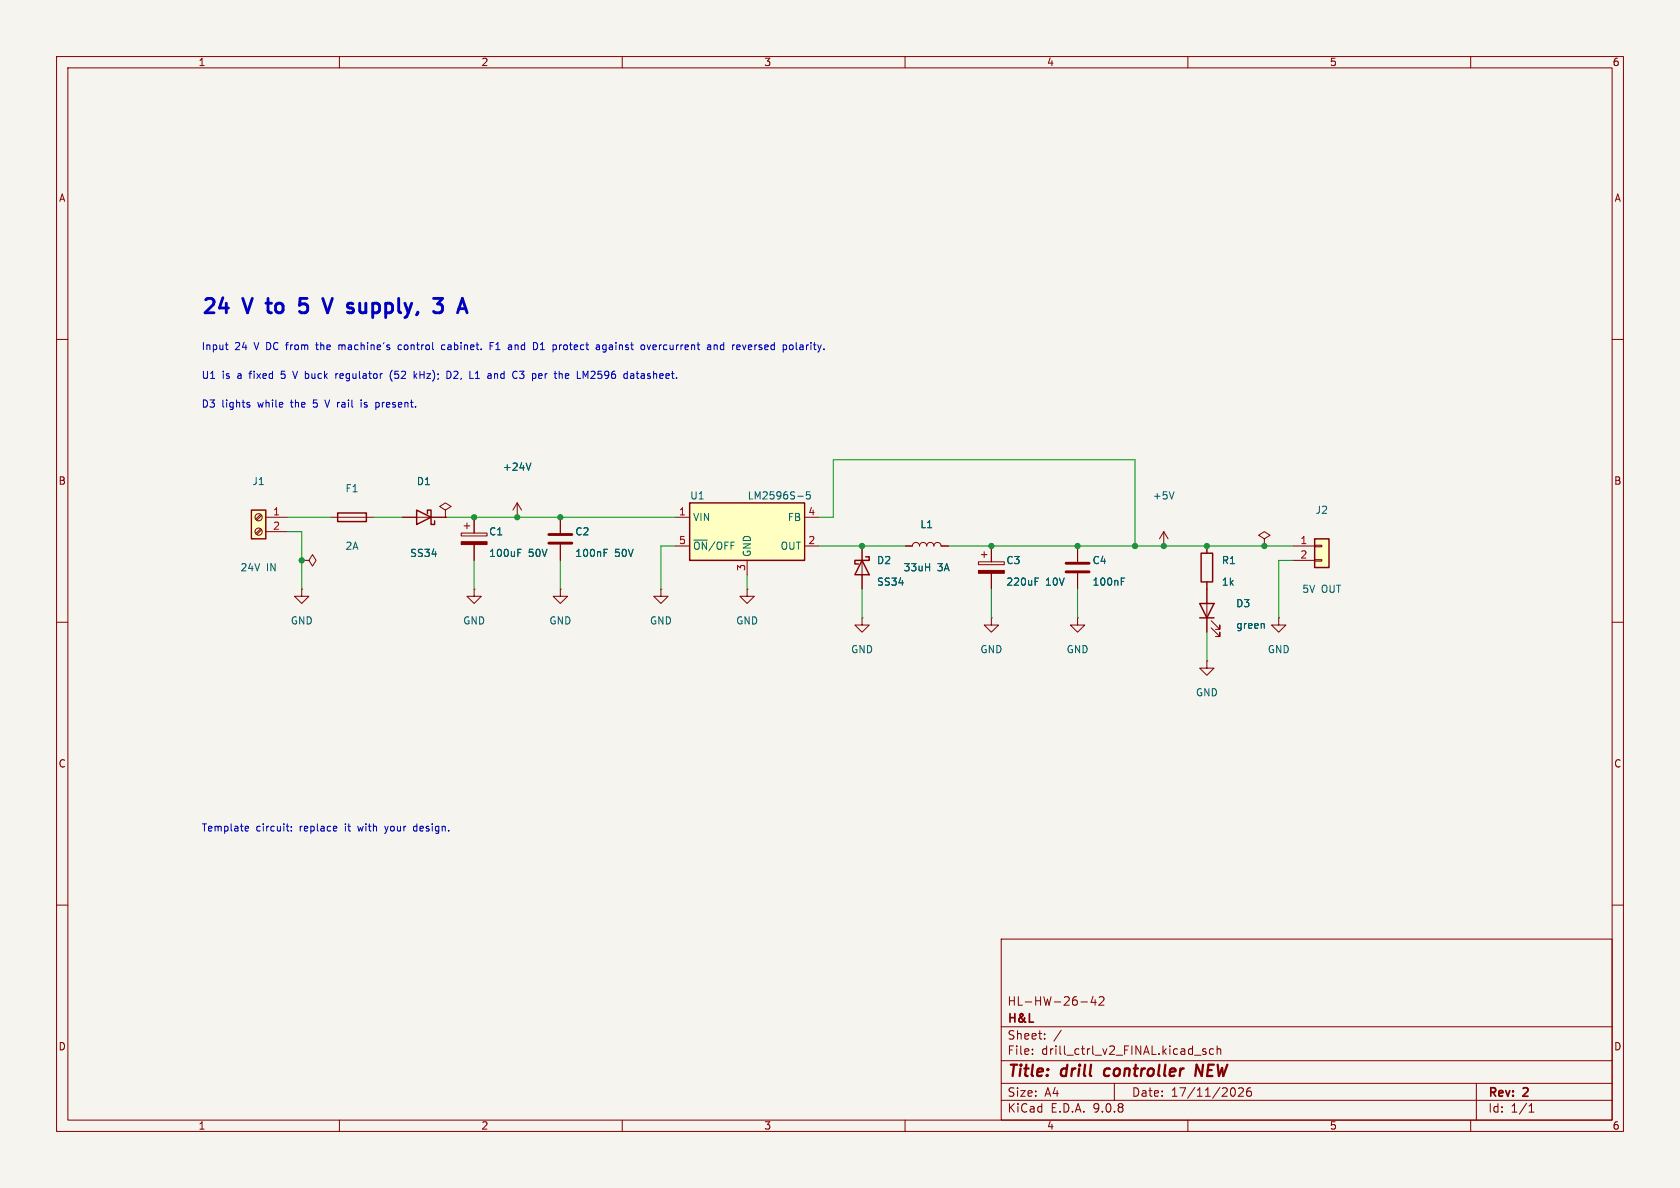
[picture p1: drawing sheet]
<svg xmlns="http://www.w3.org/2000/svg" width="297mm" height="210mm" viewBox="0 0 297 210" stroke-linecap="round" stroke-linejoin="round" font-family="sans-serif">
<path d="M0 0h297v210h-297z" fill="#f5f4ef" stroke="#f5f4ef" stroke-width=".18"/>
<g fill="none" stroke="#840000" stroke-width=".18">
<path d="M10 10h277v190h-277zM12 12h273v186h-273zM60 10v2M110 10v2M160 10v2M210 10v2M260 10v2M10 60h2M285 60h2M152.4 96.5v7.6M160 96.5h1.3a.64 .64 0 0 1 .6-.6 .64 .64 0 0 1 .7 .6 .64 .64 0 0 1 .6-.6 .64 .64 0 0 1 .6 .6 .64 .64 0 0 1 .7-.6 .64 .64 0 0 1 .6 .6 .64 .64 0 0 1 .6-.6 .64 .64 0 0 1 .7 .6h1.2M173 99.3h4.5v.5h-4.5z"/>
<path d="M173.5 98h1M174 97.5v1.1M175.3 96.5v2.8M190.5 96.5v2.8M205.7 96.5h.1M205.7 94l-.7 1.3M205.7 94l.8 1.3M205.7 94v2.5M213.4 96.5v1.3M10 110h2M152.4 109.2v1.3h1.3l-1.3 1.3-1.3-1.3h1.3M152.4 109.2h.1"/>
<path d="M175.3 109.2v1.3h1.2l-1.2 1.3-1.3-1.3h1.3M175.3 109.2h.1M175.3 101.3v2.8M190.5 109.2v1.3h1.3l-1.3 1.3-1.3-1.3h1.3M190.5 109.2h.1M190.5 101.3v2.8M213.4 116.8v1.3h1.2l-1.2 1.3-1.3-1.3h1.3M213.4 116.8h.1M213.4 102.9v8.9M214.1 111l1.5 1.5v-.7v.7h-.7M214.1 109.7l1.5 1.6v-.8v.8h-.7M226.1 109.2v1.3h1.2l-1.2 1.3-1.3-1.3h1.3"/>
<path d="M226.1 109.2h.1M285 110h2M10 160h2M177 166h108v32h-108zM191.1 177.1h1.1M193.2 176.1l-.3 1.1h.9M193.6 176.7v1M194.3 176.3l.6-.1 .2 .1 .1 .3-1 1.1h1M285 160h2M60 198v2M110 198v2M160 198v2"/>
<path d="M177 194.5h108M177 191.5h108M177 187.5h108M177 181.5h108M182.5 186.3v.1M182.5 185.5v.1M184.7 183.6v.1M184.7 182.8v.1M187.6 182.1l-1.3 2M197 191.5v3M210 198v2M211.2 186.5h1.1"/>
<path d="M213.2 185.5l-.4-.1-.2 .2 .1 .2 .5 .2v.3h-.6M214.5 185.5l-.4-.1-.3 .3v.4l.2 .2h.5M215.2 185.5l.2-.1 .3 .1 .1 .9M215.2 184.9v1.5M218 192.3a.94 .94 0 0 1 0 1.5M219 192.4l.5-.1 .2 .1 .1 .3-.9 1.1h.9M221.1 192.3a.59 .59 0 0 0-.7 .6v.6l.1 .2 .5 .1 .2-.1v-.5l-.1-.3h-.4l-.3 .3M260 198v2M261 191.5v6.5M270.3 196.6h.9M270.3 195.5l.4-.4v1.5"/>
</g>
<path d="M195.3 189.1l-.1 .7 .3 .4M211.3 190.2l.3-2 .8 2" fill="none" stroke="#840000" stroke-width=".4"/>
<path d="M207.6 86.9l-.5 1.3M183 102.8h.4M183 102.2h.6M198.2 102.8h.5M198.2 102.2h.6M223.4 110.3l.1 .8" fill="none" stroke="#006464" stroke-width=".18"/>
<path d="M152.4 99.1l1.3 2.5h-2.6zM153 98.4h.7v.7h-2.6v.6h.7M212.3 97.8h2.1v5.1h-2.1zM212.1 106.7h2.5l-1.2 2.5zM212.1 109.2h2.5" fill="none" stroke="#840000" stroke-width=".25"/>
<path d="M173 100.8h4.5v.5h-4.5z" fill="#840000" stroke="#840000" stroke-width=".18"/>
<path d="M188.5 99.6h4M188.5 101.1h4" fill="none" stroke="#840000" stroke-width=".51"/>
<path d="M232.4 95.3h2.5v5h-2.5z" fill="#ffffc2"/>
<path d="M232.4 95.3h2.5v5h-2.5z" fill="none" stroke="#840000" stroke-width=".25"/>
<g fill="none" stroke="#840000" stroke-width=".18">
<path d="M81.5 94.2h4.6v.5h-4.6zM82 93h1.1M82.5 92.5v1M83.8 91.4v2.8M83.8 96.3v2.8M91.4 91.4h.1M91.4 88.9l-.7 1.3M91.4 88.9l.8 1.3M91.4 88.9v2.5M99.1 91.4v2.8M99.1 96.3v2.8M223.5 95.3l1-.7-1-.6-1 .6 1 .7v1.2"/>
<path d="M223.5 96.5h.1M228.6 96.5h3.8M228.6 99.1h3.8M232.4 96.4h1.3v.2h-1.3zM232.4 98.9h1.3v.3h-1.3zM53.3 104.1v1.3h1.3l-1.3 1.3-1.2-1.3h1.2M53.3 104.1h.1M83.8 104.1v1.3h1.3l-1.3 1.3-1.3-1.3h1.3M83.8 104.1h.1M99.1 104.1v1.3h1.2l-1.2 1.3-1.3-1.3h1.3M99.1 104.1h.1M116.8 104.1v1.3h1.3l-1.3 1.3-1.2-1.3h1.2"/>
<path d="M116.8 104.1h.1"/>
</g>
<path d="M81.5 95.8h4.6v.5h-4.6z" fill="#840000" stroke="#840000" stroke-width=".18"/>
<path d="M91.6 97.7h.4M91.6 97.1h.6M93.9 81.9l-.5 1.2M106.8 97.7h.4M106.8 97.1h.6" fill="none" stroke="#006464" stroke-width=".18"/>
<path d="M97 94.5h4.1M97 96h4.1" fill="none" stroke="#840000" stroke-width=".51"/>
<path d="M121.9 88.9h20.3v10.2h-20.3z" fill="#ffffc2"/>
<path d="M59.7 90.7h5.1v1.5h-5.1zM121.9 88.9h20.3v10.2h-20.3z" fill="none" stroke="#840000" stroke-width=".25"/>
<path d="M53.3 99.1h1.3l.6-1.1 .7 1.1-.7 1-.6-1M53.3 99.1h.1M58.4 91.4h7.6M119.4 91.4h2.5M119.4 96.5h2.5M132.1 99.1v2.5M142.2 91.4h2.6M142.2 96.5h2.6" fill="none" stroke="#840000" stroke-width=".18"/>
<path d="M141 87.7h1M143.2 86.9h-.6l-.1 .6 .2-.1 .4 .1 .2 .2-.1 .4-.2 .1-.5-.1" fill="none" stroke="#006464" stroke-width=".18"/>
<path d="M44.4 90.2h2.6v5.1h-2.6z" fill="#ffffc2"/>
<path d="M44.4 90.2h2.6v5.1h-2.6zM73.7 90.2l2.5 1.2-2.5 1.3zM75.6 90.8v-.6h.6v2.5h.6v-.6" fill="none" stroke="#840000" stroke-width=".25"/>
<g fill="none" stroke="#840000" stroke-width=".18">
<path d="M46.1 90.9l-.9 .9M46.1 93.5l-.9 .8M46.3 91.1l-.9 .8M46.3 93.6l-.9 .9M47 91.4h3.8M47 94h3.8M71.1 91.4h7.6M78.7 90.2l1.1-.7-1.1-.6-1 .6 1 .7v1.2M78.7 91.4h.1M83.8 91.4v2.8M83.8 96.3v2.8M91.4 91.4h.1"/>
<path d="M99.1 91.4v2.8M99.1 96.3v2.8M152.4 96.5v2.6M160 96.5h1.3M166.4 96.5h1.2M175.3 96.5v2.8M190.5 96.5v2.8M213.4 96.5v1.3M132.1 104.1v1.3h1.2l-1.2 1.3-1.3-1.3h1.3M132.1 104.1h.1M152.4 101.6v2.5M175.3 101.3v2.8"/>
<path d="M190.5 101.3v2.8M213.4 102.9v3.8M213.4 109.2v2.6"/>
<circle cx="45.7" cy="91.4" r=".63"/>
<circle cx="45.7" cy="94" r=".63"/>
</g>
<g fill="none" stroke="#009600" stroke-width=".18">
<path d="M50.8 91.4h7.6M50.8 94h2.5v10.1M66 91.4h5.1M78.7 91.4h40.7M83.8 99.1v5M99.1 99.1v5M119.4 96.5h-2.6v7.6M144.8 91.4h2.5v-10.1h53.4v15.2M144.8 96.5h15.2M167.6 96.5h61M228.6 99.1h-2.5v10.1M132.1 101.6v2.5"/>
<path d="M152.4 104.1v5.1M175.3 104.1v5.1M190.5 104.1v5.1M213.4 111.8v5"/>
</g>
<g fill="none" stroke="#0000c2" stroke-width=".18">
<path d="M39.8 61h.5M40.1 61.8h.2M43.8 71.6h.3l.1 .2-.2 .2h-.2M43.8 71.1l.3 .1M51.7 65.6l.5 1.3M55.8 61h.5M56 60.5v1.3M57.4 70.7l.5 1.3M59.4 66v.9M59.7 66l-.3 .3M59.9 61v.8M60.3 61l-.4 .1"/>
<path d="M63.8 70.7v.1M63.8 71.1v.9M66.6 71.1l.3 .1 .1 .2v.5l-.4 .1M69.3 65.4a1.46 1.46 0 0 0 0 2M71 61h-.4l-.2 .2 .1 .6h.5M73.3 66.4l.4 .5M73.7 66l-.5 .5M78.7 61h-.4l-.2 .2 .1 .6h.5M79 65.6a.64 .64 0 0 1 .8 .7 .64 .64 0 0 1-.8 .6M80.9 66.2l-.7 .7h.8M84 66.9h.8M84 66l.4-.4v1.3"/>
<path d="M86.6 61.2h.5M87.2 60.5h-.6v1.3M87.4 66v.9M87.8 66l-.4 .2M90.4 61l.1 .8M90.5 61.8h-.2M90.5 61.3h-.2M91.8 65.6h.8l-.4 .5 .3 .1M91.8 66.8l.2 .1 .5-.1M95 60.8v.7M95.5 61.8h.8M95.7 66l.1 .4-.6 .1"/>
<path d="M95.8 60.7l-.3 .2M95.8 66.8l-.1 .1M98.9 61v.8M99.3 61l-.4 .2M100.4 66h-.3l-.2 .2 .1 .6 .4 .1M100.6 66.4l-.7 .1M103.5 66.5l.4-.9v1.3M105.1 66.2l-.7 .7h.8M105.6 61h.3l.1 .8M106 61.8h-.4M106 61.3h-.4M107.1 61h-.3l-.3 .2 .2 .6h.4"/>
<path d="M107.1 62l-.2 .2h-.3M111.6 66l.4 .1v.8M112 66.8l-.4 .1M112 66.4h-.4M112.5 66h.4M112.6 65.6v1.1l.3 .2M113.9 61.1v.6M114.4 61l.3 .8 .3-.8M125.2 61h.4v.8M125.6 61.8h-.4M125.6 61.3h-.4M126.3 61.1l.1-.1h.3l.1 .8"/>
<path d="M126.3 61v.8M131.3 61l.3 .8 .3-.8M139.7 61h.3l.2 .2-.1 .6h-.4M140.8 60.5v1.1l.1 .2M43.4 146.8h.5M43.4 146.1h.4l.1 .3-.6 .1M50.6 146.1h.5M50.8 146.7l.3 .2M51.5 146.8v.1M51.5 146.1v.1M59.4 146.1l.1 .3-.6 .1M59.5 146.8l-.1 .1"/>
<path d="M68 146.1l.3 .8M68.2 147.2l-.2 .1M73.6 146.1h-.4l-.1 .2 .1 .5 .4 .1"/>
</g>
<path d="M47 53.6h1M52.9 55.1l.4 .2 .9-.1M54.3 52.8h-1.2l-.2 1.2 .4-.3 .9 .1M58.8 52.8l-.9 2.5M64.6 55.2l-.6 .1M81.7 52.8l-.8 2.5" fill="none" stroke="#0000c2" stroke-width=".51"/>
<path d="M91.6 97.7h.4M91.6 97.1h.6M93.9 81.9l-.5 1.2M106.8 97.7h.4M106.8 97.1h.6M183 102.8h.4M183 102.2h.6M198.2 102.8h.5M198.2 102.2h.6M223.4 110.3l.1 .8" fill="none" stroke="#006464" stroke-width=".18"/>
<g fill="#009600" stroke="#009600" stroke-width=".18">
<circle cx="152.4" cy="96.5" r=".46"/>
<circle cx="175.3" cy="96.5" r=".46"/>
<circle cx="190.5" cy="96.5" r=".46"/>
<circle cx="200.7" cy="96.5" r=".46"/>
<circle cx="205.7" cy="96.5" r=".46"/>
<circle cx="213.4" cy="96.5" r=".46"/>
<circle cx="223.5" cy="96.5" r=".46"/>
<circle cx="83.8" cy="91.4" r=".46"/>
<circle cx="91.4" cy="91.4" r=".46"/>
<circle cx="99.1" cy="91.4" r=".46"/>
<circle cx="53.3" cy="99.1" r=".46"/>
</g>
<g font-size="3.5" fill="#0000c2">
<text x="35.6" y="55.6">24</text>
<text x="43.3" y="55.6">V</text>
<text x="48.5" y="55.6">to</text>
<text x="55.2" y="55.6">5</text>
<text x="60.5" y="55.6">V</text>
<text x="65.7" y="55.6">supply,</text>
<text x="82.1" y="55.6">3</text>
</g>
<g font-size="2.8" fill="#840000">
<text x="178" y="190.9">Title:</text>
<text x="187.7" y="190.9">drill</text>
<text x="196.1" y="190.9">controller</text>
<text x="213" y="190.9">NEW</text>
</g>
<g font-size="2.1" fill="#840000">
<text x="178" y="178">HL-HW-26-42</text>
<text x="178" y="184">Sheet:</text>
<text x="178" y="181.2">H&amp;L</text>
<text x="178" y="186.7">File:</text>
<text x="184.1" y="186.7">drill_ctrl_v2_FINAL.kicad_sch</text>
<text x="178" y="196.9">KiCad</text>
<text x="178" y="194.1">Size:</text>
<text x="184.7" y="194.1">A4</text>
<text x="185.7" y="196.9">E.D.A.</text>
<text x="193.3" y="196.9">9.0.8</text>
<text x="200" y="194.1">Date:</text>
<text x="207" y="194.1">17/11/2026</text>
<text x="263" y="194.3">Rev:</text>
<text x="263" y="196.9">Id:</text>
<text x="267.1" y="196.9">1/1</text>
<text x="269.4" y="194.3">2</text>
</g>
<g font-size="1.8" fill="#840000">
<text x="35" y="11.9">1</text>
<text x="85" y="11.9">2</text>
<text x="135" y="11.9">3</text>
<text x="185" y="11.9">4</text>
<text x="235" y="11.9">5</text>
<text x="285" y="11.9">6</text>
<text x="10.3" y="35.9">A</text>
<text x="285.3" y="35.9">A</text>
<text x="10.3" y="85.9">B</text>
<text x="285.3" y="85.9">B</text>
<text x="10.3" y="135.9">C</text>
<text x="285.3" y="135.9">C</text>
<text x="10.3" y="185.9">D</text>
<text x="285.3" y="185.9">D</text>
<text x="35" y="199.9">1</text>
<text x="85" y="199.9">2</text>
<text x="135" y="199.9">3</text>
<text x="185" y="199.9">4</text>
<text x="235" y="199.9">5</text>
<text x="285" y="199.9">6</text>
</g>
<g font-size="1.8" fill="#0000c2">
<text x="35.6" y="62">Input</text>
<text x="41.5" y="62">24</text>
<text x="45.1" y="62">V DC from</text>
<text x="56.6" y="62">the</text>
<text x="60.7" y="62">machine's</text>
<text x="71.5" y="62">control</text>
<text x="79.3" y="62">cabinet.</text>
<text x="88.1" y="62">F1</text>
<text x="91.5" y="62">and</text>
<text x="96.2" y="62">D1</text>
<text x="99.8" y="62">protect</text>
<text x="107.7" y="62">against</text>
<text x="115.8" y="62">overcurrent</text>
<text x="127.7" y="62">and</text>
<text x="132.4" y="62">reversed</text>
<text x="141.5" y="62">polarity.</text>
<text x="35.6" y="67.1">U1</text>
<text x="39.3" y="67.1">is</text>
<text x="42.1" y="67.1">a</text>
<text x="44.4" y="67.1">fixed</text>
<text x="50.2" y="67.1">5</text>
<text x="52.5" y="67.1">V buck</text>
<text x="60.4" y="67.1">regulator</text>
<text x="70.2" y="67.1">(52</text>
<text x="74.6" y="67.1">kHz);</text>
<text x="80.7" y="67.1">D2,</text>
<text x="84.9" y="67.1">L1</text>
<text x="88.3" y="67.1">and</text>
<text x="92.9" y="67.1">C3</text>
<text x="96.6" y="67.1">per</text>
<text x="100.8" y="67.1">the</text>
<text x="104.9" y="67.1">LM2596</text>
<text x="113.4" y="67.1">datasheet.</text>
<text x="35.6" y="72.1">D3</text>
<text x="39.2" y="72.1">lights</text>
<text x="45.7" y="72.1">while</text>
<text x="51.7" y="72.1">the</text>
<text x="55.8" y="72.1">5</text>
<text x="58.2" y="72.1">V rail</text>
<text x="64.9" y="72.1">is</text>
<text x="67.7" y="72.1">present.</text>
<text x="35.6" y="147.1">Template</text>
<text x="45.3" y="147.1">circuit:</text>
<text x="53.1" y="147.1">replace</text>
<text x="61.3" y="147.1">it</text>
<text x="63.8" y="147.1">with</text>
<text x="68.7" y="147.1">your</text>
<text x="74" y="147.1">design.</text>
</g>
<g font-size="1.8" fill="#006464">
<text x="88.8" y="83.4">+24V</text>
<text x="44.5" y="86">J1</text>
<text x="61" y="87.2">F1</text>
<text x="73.6" y="86">D1</text>
<text x="121.9" y="88.5">U1</text>
<text x="132.1" y="88.5">LM2596S-5</text>
<text x="203.7" y="88.5">+5V</text>
<text x="86.4" y="94.8">C1</text>
<text x="101.6" y="94.8">C2</text>
<text x="122.4" y="92.3">VIN</text>
<text x="139.2" y="92.3">FB</text>
<text x="162.6" y="93.6">L1</text>
<text x="232.5" y="91">J2</text>
<text x="42.4" y="101.2">24V</text>
<text x="47.1" y="101.2">IN</text>
<text x="61" y="97.4">2A</text>
<text x="72.4" y="98.7">SS34</text>
<text x="86.4" y="98.7">100uF</text>
<text x="93.4" y="98.7">50V</text>
<text x="101.6" y="98.7">100nF</text>
<text x="108.6" y="98.7">50V</text>
<text x="122.4" y="97.4">~{ON}/OFF</text>
<text x="132.9" y="98.6" transform="rotate(-90 132.9 98.6)">GND</text>
<text x="137.9" y="97.4">OUT</text>
<text x="154.9" y="99.9">D2</text>
<text x="159.6" y="101.2">33uH</text>
<text x="165.7" y="101.2">3A</text>
<text x="177.8" y="99.9">C3</text>
<text x="193" y="99.9">C4</text>
<text x="215.9" y="99.9">R1</text>
<text x="154.9" y="103.7">SS34</text>
<text x="177.8" y="103.7">220uF</text>
<text x="184.8" y="103.7">10V</text>
<text x="193" y="103.7">100nF</text>
<text x="215.9" y="103.7">1k</text>
<text x="218.4" y="107.5">D3</text>
<text x="230.1" y="105">5V</text>
<text x="233.6" y="105">OUT</text>
<text x="51.3" y="110.6">GND</text>
<text x="81.8" y="110.6">GND</text>
<text x="97" y="110.6">GND</text>
<text x="114.8" y="110.6">GND</text>
<text x="130" y="110.6">GND</text>
<text x="218.4" y="111.4">green</text>
<text x="150.4" y="115.7">GND</text>
<text x="173.2" y="115.7">GND</text>
<text x="188.5" y="115.7">GND</text>
<text x="224" y="115.7">GND</text>
<text x="211.3" y="123.3">GND</text>
</g>
<g font-size="1.8" fill="#a90000">
<text x="48.2" y="91.2">1</text>
<text x="48.2" y="93.7">2</text>
<text x="119.9" y="91.2">1</text>
<text x="142.8" y="91.2">4</text>
<text x="119.9" y="96.3">5</text>
<text x="131.8" y="101" transform="rotate(-90 131.8 101)">3</text>
<text x="142.8" y="96.3">2</text>
<text x="229.8" y="96.3">1</text>
<text x="229.8" y="98.8">2</text>
</g>
</svg>
